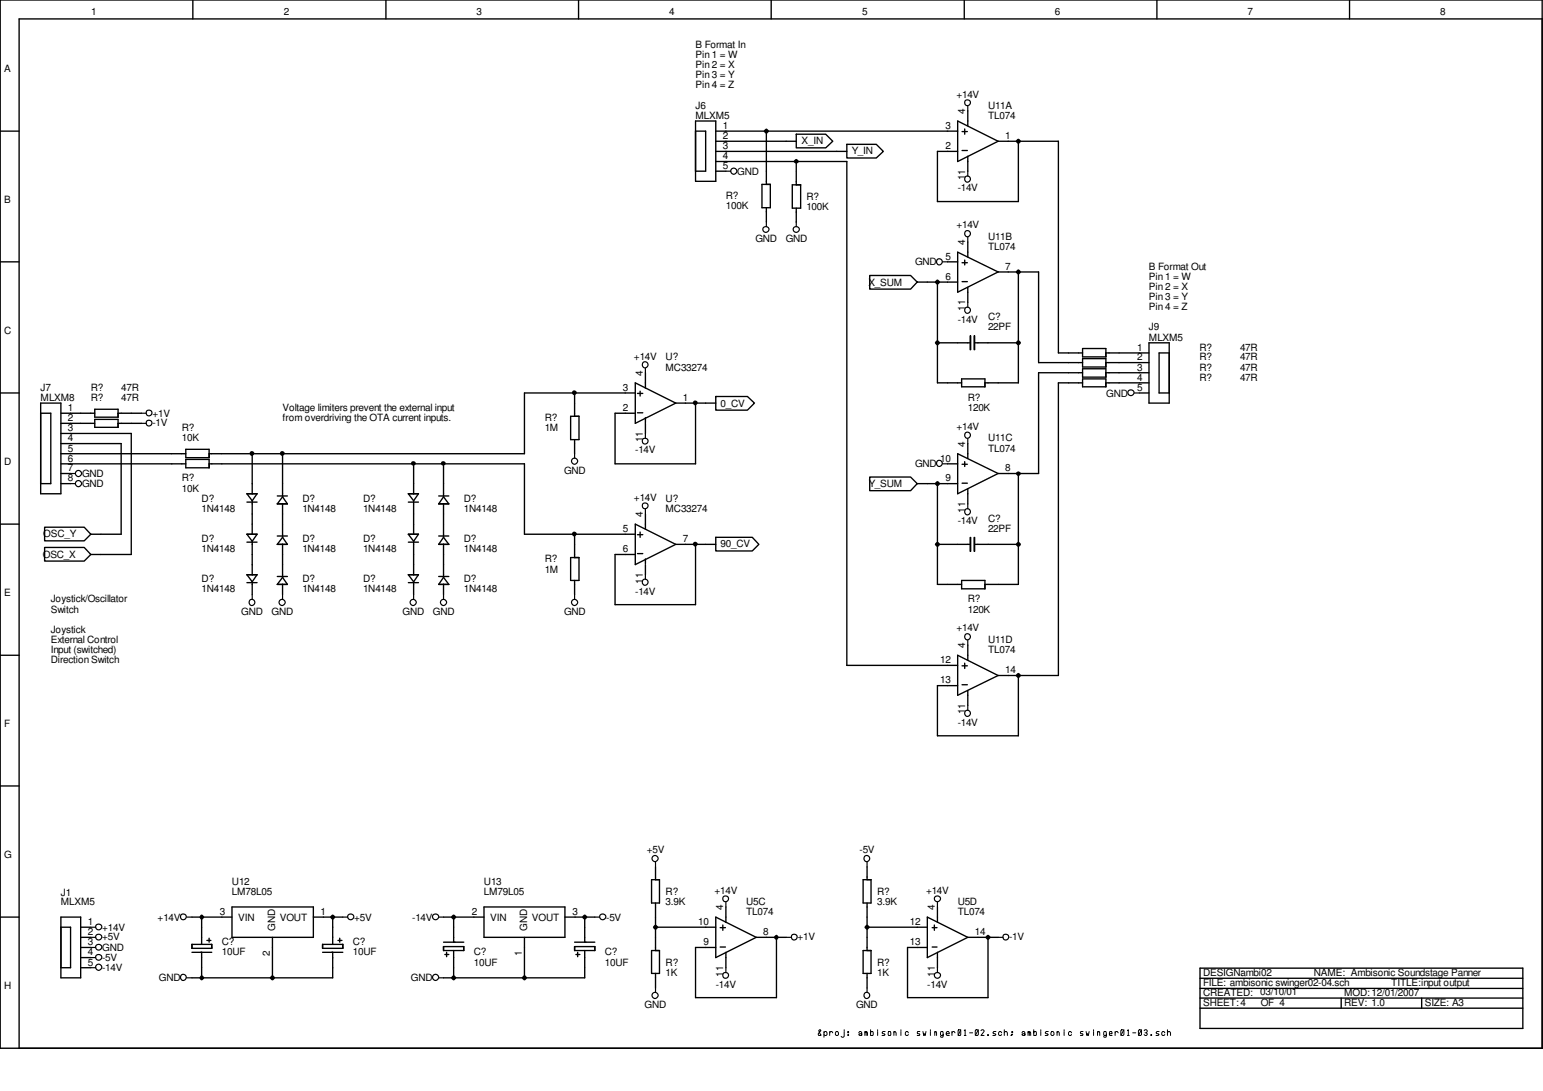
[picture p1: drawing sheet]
<svg xmlns="http://www.w3.org/2000/svg" width="297mm" height="210mm" viewBox="0 0 297 210" stroke-linecap="round" stroke-linejoin="round" font-family="sans-serif">
<g fill="none" stroke="#000" stroke-width=".26">
<path d="M0 0h296.9v201.7h-296.9zM37.1 0v3.6M74.3 0v3.6M111.4 0v3.6M148.5 0v3.6M185.6 0v3.6M222.7 0v3.6M259.8 0v3.6M296.9 3.6h-293.2v198.1M0 25.2h3.7M133.9 25.2h1.9v7.7h-1.9M133.9 23.3h3.9v11.6h-3.9z"/>
<path d="M137.8 25.2h46.6M137.8 29.1h25.2M137.8 27.2h15.5M137.8 32.9h1.9M137.8 31.1h25.2v96.9h21.4M146.7 35.5h1.6v4.5h-1.6zM147.5 25.2v10.3M147.5 40v2.7M152.5 35.6h1.6v4.4h-1.6zM153.3 25.8h5.7l1.3 1.4-1.3 1.2h-5.7zM153.3 31.1v1.8M153.3 33v2.6"/>
<path d="M163 27.8h5.7l1.3 1.3-1.3 1.3h-5.7zM184.4 23.3l7.7 3.9-7.7 3.9zM185.2 25.3h1M185.2 29h1M185.7 24.8v1M186.3 21.3v2.9M186.3 30.1v2.8M192.1 27.2h11.6v40.7h4.7M196 27.2v11.6h-15.5v-9.7h3.9M0 50.4h3.7M153.3 40v2.8M167.4 53h7.9l1.3 1.3-1.3 1.3h-7.9z"/>
<path d="M176.6 54.3h7.8M180.5 54.3v19.4h4.6M182.4 50.4h2M184.4 48.5l7.7 3.8-7.7 3.9zM185.2 50.5h1M185.2 54.2h1M185.7 50v1M186.3 46.6v2.8M186.3 55.3v2.9M192.1 52.3h7.8v17.5h8.5M196 52.3v21.4h-6.4M0 75.6h3.7"/>
<path d="M7.8 79.5h2v13.5h-2M7.8 77.6h3.9v17.4h-3.9zM11.7 79.5h6.5M18.2 78.7h4.5v1.6h-4.5zM22.7 79.5h4.5M110.6 75.6v4.5M122.3 75.6h-21.3v11.7h-60.7M122.3 73.7l7.8 3.9-7.8 3.8zM122.7 75.7h1M122.7 79.4h1M123.2 75.3v.9M124.2 71.7v3"/>
<path d="M130.1 77.6h7.7M133.9 77.6v11.6h-15.5v-9.7h3.9M137.8 76.3h6.1l1.3 1.3-1.3 1.3h-6.1zM180.5 66h6.2M185.1 72.9h4.5v1.5h-4.5zM187.7 66h8.3M208.4 71.7h-8.5v19.4h-7.8M208.4 67.1h4.5v1.6h-4.5zM208.4 69h4.5v1.6h-4.5zM208.4 71h4.5v1.6h-4.5zM208.4 72.9h4.5v1.5h-4.5zM208.4 73.7h-4.7v56.3h-11.6"/>
<path d="M212.9 67.9h8.3M212.9 69.8h8.3M212.9 71.7h8.3M212.9 73.7h8.3M219.3 75.6h1.9M221.2 66h3.9v11.6h-3.9zM225.1 67.9h-2v7.7h2M11.7 93h1.9M11.7 85.3h11.6v17.5h-5.8M11.7 83.4h13.6v23.3h-7.8M11.7 89.2h24.1M11.7 91.1h1.9"/>
<path d="M11.7 81.4h6.5M11.7 87.3h24.1M18.2 80.7h4.5v1.5h-4.5zM22.7 81.4h4.5M35.8 86.4h4.5v1.7h-4.5zM35.8 88.4h4.5v1.6h-4.5zM40.3 89.2h60.7v13.6h21.3M47.5 95h2l-.9 1.4zM47.5 96.6h2M48.6 87.3v7.7M48.6 96.4v6.4M53.4 95.4h1.9"/>
<path d="M54.4 95.6l.9 1.3h-1.9zM54.4 87.3v8.3M54.4 96.9v6.5M78.6 95h2l-1 1.4zM78.6 96.6h2M79.6 89.2v5.8M79.6 96.4v6.4M84.5 95.4h1.9M85.4 89.2v6.4M85.4 96.9v6.5M85.4 95.6l1 1.3h-1.9zM109.9 80.1h1.6v4.5h-1.6z"/>
<path d="M110.6 84.6v2.7M124.2 80.3v1.1M124.2 81.4v2M124.2 98.9v2.9M167.4 91.8h7.9l1.3 1.2-1.3 1.4h-7.9zM176.6 93h7.8M180.5 93v19.4h4.6M182.4 89.2h2M184.4 87.3l7.7 3.8-7.7 3.9zM185.2 89.3h1M185.2 93h1M185.7 88.8v.9"/>
<path d="M186.3 85.3v2.9M186.3 94.1v2.8M196 91.1v21.3h-6.4M0 100.8h3.7M8.6 101.4h7.6l1.3 1.4-1.3 1.3h-7.6zM8.6 105.3h7.6l1.3 1.4-1.3 1.2h-7.6zM47.5 102.8h2l-.9 1.3zM47.5 104.3h2M47.5 110.6h2l-.9 1.3zM47.5 112.1h2M48.6 104.1v6.5M48.6 111.9v2.5"/>
<path d="M53.4 103.1h1.9M53.4 110.9h1.9M54.4 103.4l.9 1.3h-1.9zM54.4 111.1l.9 1.3h-1.9zM54.4 104.7v6.4M54.4 112.4v2M78.6 102.8h2l-1 1.3zM78.6 104.3h2M78.6 110.6h2l-1 1.3zM78.6 112.1h2M79.6 104.1v6.5M79.6 111.9v2.5"/>
<path d="M84.5 103.1h1.9M84.5 110.9h1.9M85.4 103.4l1 1.3h-1.9zM85.4 104.7v6.4M85.4 112.4v2M85.4 111.1l1 1.3h-1.9zM109.9 107.3h1.6v4.4h-1.6zM110.6 102.8v4.5M110.6 111.7v2.7M122.3 100.8l7.8 3.9-7.8 3.9zM122.7 102.9h1M122.7 106.5h1"/>
<path d="M123.2 102.4v1M124.2 107.5v1M124.2 108.6v2M130.1 104.7h7.7M133.9 104.7v11.6h-15.5v-9.6h3.9M137.8 103.4h7l1.3 1.3-1.3 1.3h-7zM180.5 104.7h6.2M185.1 111.7h4.5v1.6h-4.5zM187.7 104.7h8.3M0 126.1h3.7M184.4 126.1l7.7 3.9-7.7 3.8zM185.2 128.1h1"/>
<path d="M185.2 131.7h1M185.7 127.6v1M186.3 124.1v2.9M186.3 132.8v2.9M196 130v11.6h-15.5v-9.7h3.9M0 151.2h3.7M0 176.4h3.7M11.7 176.4h3.8v11.7h-3.8zM11.7 178.4h1.9v7.8h-1.9M15.5 178.4h2M37 176.4h7.7M38.8 176.4v5.3"/>
<path d="M44.7 174.5h15.6v5.8h-15.6zM60.3 176.4h5.7M64 176.4v5.3M85.4 176.4h7.8M87.3 176.4v4.9M93.2 174.5h15.6v5.8h-15.6zM108.8 176.4h5.7M112.6 176.4v4.9M125.4 169.2h1.6v4.5h-1.6zM126.2 178.4h11.6M126.2 166.8v2.4M126.2 173.7v9.2"/>
<path d="M137.8 176.4l7.8 3.9-7.8 3.9zM138.6 178.5h1.1M139.1 178v1M139.7 174.5v3M166.2 169.2h1.5v4.5h-1.5zM166.9 178.4h11.6M166.9 166.8v2.4M166.9 173.7v9.2M178.5 176.4l7.8 3.9-7.8 3.9zM179.4 178.5h1M179.9 178v1M180.5 174.5v3"/>
<path d="M15.5 180.3h2M15.5 186.2h2M15.5 182.3h2M15.5 184.2h2M37 181.7h3.8v.8h-3.8zM37 183.2h3.8M38.8 183.2v4.9M39.8 180.9h.8M40.3 180.5v.8M52.4 180.3v7.8M62.1 183.2h3.9M62.1 181.7h3.9v.8h-3.9z"/>
<path d="M64 183.2v4.9h-27M65.1 180.9h.7M65.4 180.5v.8M85.4 182.1h3.9v.8h-3.9zM85.4 181.3h3.9M85.6 183.6h.8M86 183.2v.9M87.3 182.9v5.2M101 180.3v7.8M110.6 181.3h3.9M110.6 182.1h3.9v.8h-3.9zM110.9 183.6h.7"/>
<path d="M111.2 183.2v.9M112.6 182.9v5.2h-27.2M125.4 182.9h1.6v4.4h-1.6zM126.2 187.3v2.8M138.6 182.2h1.1M139.7 183.2v3M145.6 180.3h5.7M149.5 180.3v11.6h-15.6v-9.6h3.9M166.2 182.9h1.5v4.4h-1.5zM166.9 187.3v2.8M179.4 182.2h1M180.5 183.2v3"/>
<path d="M186.3 180.3h5.8M190.2 180.3v11.6h-15.5v-9.6h3.8M231 188.2h62.2M231 190.2h62.2M231 192h62.2M231 194h62.2M231 186.3h62.2v11.6h-62.2zM258.2 192v2M273.7 192v2"/>
</g>
<g fill="none" stroke="#000" stroke-width=".19">
<path d="M186.7 64.6h.2v2.7h-.2zM186.8 64.6v2.7M187.5 64.6h.2v2.7h-.2zM187.6 64.6v2.7M186.7 103.4h.2v2.7h-.2zM186.8 103.4v2.7M187.5 103.4h.2v2.7h-.2zM187.6 103.4v2.7M158 199.1l-.1 .1h-.3l-.1-.1 .5-.8-.2-.2-.2 .2 .4 .9M158.6 198.7l.2-.2h.2l.2 .2v.4l-.2 .1-.4-.1M158.6 198.5v1.1M159.7 198.7l.2-.2h.2l.2 .2"/>
<path d="M159.7 198.5v.7M161 198.5h.2l.2 .2v.4l-.2 .1-.4-.1zM162.5 198.5v.9l-.2 .2-.4-.2M162.5 198.1h.1M163.2 198.5h.2v.2h-.2zM163.2 199.1h.2v.1h-.2zM165.3 198.7l.2-.2h.2l.2 .2v.5h-.4l-.2-.1 .2-.2 .4 .2M166.5 198.7l.1-.2 .1 .2 .1-.2 .2 .2v.5M166.5 198.5v.7M166.7 198.7v.5M167.6 198.1v1.1h.4v-.7h-.3l-.1 .2M168.9 198.1h.1"/>
<path d="M168.9 198.5v.7M170.4 198.5h-.4l-.2 .2 .6 .4-.2 .1h-.4M171.1 198.5h.3v.7h-.3l-.1-.1zM172.1 198.7l.1-.2h.1l.2 .2v.5M172.1 198.5v.7M173.4 198.1h.1M173.4 198.5v.7M174.9 198.7l-.2-.2h-.2l-.2 .2v.4l.2 .1 .4-.1M177.1 198.5h-.4v.4h.3l.1 .2-.1 .1h-.4M177.7 198.5l.1 .7 .1-.3 .2 .3 .2-.7M179.1 198.1h.1M179.1 198.5v.7"/>
<path d="M180 198.7v-.2h.2l.1 .7M180 198.5v.7M181.6 199.1l-.1 .1h-.4v-.7h.4l.1 .9-.1 .2h-.4v-.2M182.2 198.9h.5l-.1-.4h-.3l-.1 .6 .1 .1h.4M183.3 198.7l.1-.2h.3l.2 .2M183.3 198.5v.7M184.5 198.1h.4l.1 .2-.1 .9h-.4l-.1-.1zM185 198.1l-.6 1.1M185.6 198.3l.2-.2v1.1M185.6 199.2h.4M186.6 198.7h.6M187.9 198.1l.4 .2v.8l-.1 .1-.5-.1v-.8z"/>
<path d="M188.3 198.1l-.6 1.1M188.8 198.3l.2-.2 .4 .2-.6 .9h.6M190.1 199.1h.2v.1h-.2zM191.7 198.5h-.4l-.2 .2 .6 .4-.1 .1h-.5M192.8 198.7l-.1-.2h-.3l-.2 .2v.4l.2 .1 .4-.1M193.3 198.7l.2-.2h.3l.1 .2v.5M193.3 198.1v1.1M194.6 199.2l.3-.1zM194.8 198.5h.1v.2h-.1zM196.7 198.7l.2-.2h.2l.2 .2v.5h-.4l-.2-.1 .2-.2 .4 .2M197.9 198.7l.1-.2 .2 .2v-.2l.2 .2v.5M197.9 198.5v.7"/>
<path d="M198.2 198.7v.5M199 198.1v1.1h.4v-.7h-.3l-.1 .2M200.4 198.1h.1M200.4 198.5v.7M201.8 198.5h-.4l-.2 .2 .6 .4-.2 .1h-.4M202.5 198.5h.2l.2 .2v.4l-.2 .1-.4-.1zM203.5 198.7l.1-.2h.1l.2 .2v.5M203.5 198.5v.7M204.8 198.1h.1M204.8 198.5v.7M206.3 198.7l-.2-.2h-.2l-.2 .2v.4l.2 .1 .4-.1M208.5 198.5h-.4l-.1 .2 .1 .2h.3v.3h-.4"/>
<path d="M209.1 198.5l.2 .7v-.3l.2 .3 .2-.7M210.5 198.1h.1M210.5 198.5v.7M211.3 198.7l.2-.2h.1l.1 .7M211.3 198.5v.7M213 199.1l-.1 .1h-.3v-.7h.3l.1 .9-.1 .2h-.3l-.1-.2M213.6 198.9h.5l-.1-.4h-.3l-.1 .6 .1 .1h.4M214.7 198.7l.1-.2h.3l.2 .2M214.7 198.5v.7M215.9 198.1l.5 .2v.8l-.2 .1-.4-.1v-.8zM216.4 198.1l-.6 1.1M217 198.3l.2-.2v1.1"/>
<path d="M217 199.2h.4M218.1 198.7h.5M219.3 198.1l.4 .2v.8l-.1 .1-.4-.1v-.8zM219.7 198.1l-.5 1.1M220.3 198.3l.1-.2 .4 .2-.1 .4M220.4 198.7h.3l.1 .4-.1 .1-.4-.1M221.5 199.1h.2v.1h-.2zM223.1 198.5h-.4l-.2 .2 .6 .4-.1 .1h-.5M224.2 198.7l-.1-.2h-.3l-.2 .2v.4l.2 .1 .4-.1M224.7 198.7l.2-.2h.3l.1 .2v.5M224.7 198.1v1.1"/>
</g>
<g fill="none" stroke="#000" stroke-width=".23">
<path d="M139.7 32.9h1M186.3 20.4v.9M186.3 32.9v1M147.5 42.7v.9M153.3 42.7v.9M181.5 50.4h.9M186.3 45.6v1M186.3 58.2v.9M27.2 79.5h.9M124.2 70.9v.8M218.4 75.6h.9M13.6 91.1h.9"/>
<path d="M13.6 93h.9M27.2 81.4h.9M110.6 87.3v.8M124.2 83.4v.9M124.2 98v.9M181.5 89.2h.9M186.3 84.4v.9M186.3 96.9v1M48.6 114.4v.9M54.4 114.4v.9M79.6 114.4v.9M85.4 114.4v.9"/>
<path d="M110.6 114.4v.9M124.2 110.6v.8M186.3 123.2v.9M186.3 135.7v1M17.5 178.4h.9M35.9 176.4h1.1M66 176.4h.9M84.5 176.4h.9M114.5 176.4h.9M126.2 165.9v.9M139.7 173.6v.9M166.9 165.9v.9"/>
<path d="M180.5 173.6v.9M17.5 180.3h.9M17.5 182.3h.9M17.5 186.2h.9M17.5 184.2h.9M35.9 188.1h1.1M84.5 188.1h.9M126.2 190.1v.8M139.7 186.2v.9M151.3 180.3h1.1M166.9 190.1v.8M180.5 186.2v.9"/>
<path d="M192.1 180.3h1"/>
<circle cx="186.2" cy="19.8" r=".57"/>
<circle cx="141.3" cy="32.9" r=".59"/>
<circle cx="186.2" cy="34.4" r=".58"/>
<circle cx="147.5" cy="44.1" r=".58"/>
<circle cx="153.3" cy="44.1" r=".58"/>
<circle cx="180.8" cy="50.4" r=".58"/>
<circle cx="186.2" cy="44.9" r=".58"/>
<circle cx="186.2" cy="59.7" r=".58"/>
<circle cx="28.7" cy="79.4" r=".57"/>
<circle cx="124.2" cy="70.2" r=".58"/>
<circle cx="217.7" cy="75.6" r=".58"/>
<circle cx="15.1" cy="91.1" r=".59"/>
<circle cx="15.1" cy="93" r=".59"/>
<circle cx="28.7" cy="81.4" r=".57"/>
<circle cx="110.6" cy="88.7" r=".59"/>
<circle cx="124.2" cy="97.3" r=".57"/>
<circle cx="124.2" cy="84.9" r=".57"/>
<circle cx="180.8" cy="89.1" r=".58"/>
<circle cx="186.2" cy="98.5" r=".58"/>
<circle cx="186.2" cy="83.7" r=".58"/>
<circle cx="48.5" cy="115.9" r=".58"/>
<circle cx="54.3" cy="115.9" r=".59"/>
<circle cx="79.5" cy="115.9" r=".59"/>
<circle cx="85.4" cy="115.9" r=".59"/>
<circle cx="110.6" cy="115.9" r=".59"/>
<circle cx="124.2" cy="112" r=".58"/>
<circle cx="186.2" cy="137.2" r=".58"/>
<circle cx="186.2" cy="122.5" r=".58"/>
<circle cx="19" cy="178.3" r=".58"/>
<circle cx="35.3" cy="176.4" r=".57"/>
<circle cx="67.5" cy="176.4" r=".58"/>
<circle cx="83.9" cy="176.4" r=".58"/>
<circle cx="116" cy="176.4" r=".58"/>
<circle cx="126.1" cy="165.2" r=".59"/>
<circle cx="139.7" cy="172.9" r=".57"/>
<circle cx="166.8" cy="165.2" r=".58"/>
<circle cx="180.5" cy="172.9" r=".58"/>
<circle cx="19" cy="186.1" r=".59"/>
<circle cx="19" cy="180.3" r=".58"/>
<circle cx="19" cy="184.2" r=".58"/>
<circle cx="19" cy="182.2" r=".58"/>
<circle cx="35.3" cy="188" r=".58"/>
<circle cx="83.9" cy="188" r=".59"/>
<circle cx="126.1" cy="191.5" r=".59"/>
<circle cx="139.7" cy="187.7" r=".57"/>
<circle cx="152.9" cy="180.3" r=".57"/>
<circle cx="166.8" cy="191.5" r=".58"/>
<circle cx="180.5" cy="187.6" r=".58"/>
<circle cx="193.6" cy="180.3" r=".57"/>
</g>
<g fill="#000">
<path d="M147.5 25l.3 .2-.3 .3-.2-.3zM153.3 30.8l.2 .3-.2 .1-.3-.1zM196 26.9l.3 .3-.3 .2-.2-.2zM180.5 54l.2 .3-.2 .2-.3-.2zM196 52.1l.3 .2-.3 .3-.2-.3zM180.2 66l.3-.3 .2 .3-.2 .2zM196 65.7l.3 .3-.3 .2-.2-.2zM180.2 93l.3-.2 .2 .2-.2 .3zM195.8 91.1l.2-.2 .3 .2-.3 .3zM180.2 104.7l.3-.2 .2 .2-.2 .3zM196 104.5l.3 .2-.3 .3-.2-.3zM196 129.7l.3 .3-.3 .2-.2-.2z"/>
<path d="M38.8 176.2l.3 .2-.3 .3-.2-.3zM64 176.2l.3 .2-.3 .3-.2-.3zM87.3 176.2l.3 .2-.3 .3-.2-.3zM112.6 176.2l.2 .2-.2 .3-.3-.3zM125.9 178.4l.3-.3 .2 .3-.2 .2zM166.7 178.4l.2-.3 .3 .3-.3 .2zM38.8 187.9l.3 .2-.3 .3-.2-.3zM52.4 187.9l.3 .2-.3 .3-.2-.3zM87.3 187.9l.3 .2-.3 .3-.2-.3zM101 187.9l.2 .2-.2 .3-.3-.3zM149.5 180.1l.1 .2-.1 .3-.3-.3zM190.2 180.1l.3 .2-.3 .3-.3-.3z"/>
<path d="M110.4 75.4h.3v.3h-.3z" fill-rule="evenodd"/>
<path d="M133.7 77.4h.3v.2h-.3z" fill-rule="evenodd"/>
<path d="M48.4 87.1h.2v.3h-.2z" fill-rule="evenodd"/>
<path d="M54.2 87.1h.3v.3h-.3z" fill-rule="evenodd"/>
<path d="M79.4 89h.3l.1 .2-.3 .1-.1-.1z" fill-rule="evenodd"/>
<path d="M85.2 89h.3l.1 .2-.3 .1-.2-.1z" fill-rule="evenodd"/>
<path d="M110.4 102.6h.3v.3h-.3z" fill-rule="evenodd"/>
<path d="M133.7 104.5h.3v.3h-.3z" fill-rule="evenodd"/>
</g>
<g fill="none" stroke="#000" stroke-width=".51">
<path d="M147.5 25l.3 .2-.3 .3-.2-.3zM153.3 30.8l.2 .3-.2 .1-.3-.1zM196 26.9l.3 .3-.3 .2-.2-.2zM180.5 54l.2 .3-.2 .2-.3-.2zM196 52.1l.3 .2-.3 .3-.2-.3zM110.4 75.4h.3v.3h-.3zM133.7 77.4h.3v.2h-.3zM180.2 66l.3-.3 .2 .3-.2 .2zM196 65.7l.3 .3-.3 .2-.2-.2zM48.4 87.1h.2v.3h-.2zM54.2 87.1h.3v.3h-.3zM79.4 89h.3l.1 .2-.3 .1-.1-.1z"/>
<path d="M85.2 89h.3l.1 .2-.3 .1-.2-.1zM180.2 93l.3-.2 .2 .2-.2 .3zM195.8 91.1l.2-.2 .3 .2-.3 .3zM110.4 102.6h.3v.3h-.3zM133.7 104.5h.3v.3h-.3zM180.2 104.7l.3-.2 .2 .2-.2 .3zM196 104.5l.3 .2-.3 .3-.2-.3zM196 129.7l.3 .3-.3 .2-.2-.2zM38.8 176.2l.3 .2-.3 .3-.2-.3zM64 176.2l.3 .2-.3 .3-.2-.3zM87.3 176.2l.3 .2-.3 .3-.2-.3zM112.6 176.2l.2 .2-.2 .3-.3-.3z"/>
<path d="M125.9 178.4l.3-.3 .2 .3-.2 .2zM166.7 178.4l.2-.3 .3 .3-.3 .2zM38.8 187.9l.3 .2-.3 .3-.2-.3zM52.4 187.9l.3 .2-.3 .3-.2-.3zM87.3 187.9l.3 .2-.3 .3-.2-.3zM101 187.9l.2 .2-.2 .3-.3-.3zM149.5 180.1l.1 .2-.1 .3-.3-.3zM190.2 180.1l.3 .2-.3 .3-.3-.3z"/>
</g>
<g font-size="1.9">
<text x="17.6" y="3">1</text>
<text x="54.6" y="3">2</text>
<text x="91.7" y="3">3</text>
<text x="128.8" y="3">4</text>
<text x="166" y="3">5</text>
<text x="203.1" y="3">6</text>
<text x="240.2" y="3">7</text>
<text x="277.2" y="3">8</text>
<text x="133.9" y="9.3">B Format In</text>
<text x="133.9" y="11.2">Pin 1 = W</text>
<text x=".8" y="13.8">A</text>
<text x="133.9" y="17">Pin 4 = Z</text>
<text x="133.9" y="13.1">Pin 2 = X</text>
<text x="133.9" y="15.1">Pin 3 = Y</text>
<text x="133.9" y="20.9">J6</text>
<text x="133.9" y="22.9">MLXM5</text>
<text x="184.1" y="18.8">+14V</text>
<text x="185.8" y="21.9" transform="rotate(-90 185.8 21.9)">4</text>
<text x="190.2" y="20.9">U11A</text>
<text x="190.2" y="22.9">TL074</text>
<text x="139.1" y="24.8">1</text>
<text x="139.1" y="26.8">2</text>
<text x="139.1" y="28.7">3</text>
<text x="154.3" y="27.8">X_IN</text>
<text x="164" y="29.7">Y_IN</text>
<text x="182" y="24.8">3</text>
<text x="182" y="28.7">2</text>
<text x="193.5" y="26.8">1</text>
<text x="139.1" y="30.6">4</text>
<text x="139.1" y="32.5">5</text>
<text x="141.9" y="33.6">GND</text>
<text x="185.8" y="34.7" transform="rotate(-90 185.8 34.7)">11</text>
<text x=".8" y="39">B</text>
<text x="139.7" y="38.4">R?</text>
<text x="139.7" y="40.3">100K</text>
<text x="155.2" y="38.4">R?</text>
<text x="155.2" y="40.4">100K</text>
<text x="184.4" y="36.8">-14V</text>
<text x="145.4" y="46.5">GND</text>
<text x="151.3" y="46.5">GND</text>
<text x="184.1" y="43.9">+14V</text>
<text x="185.8" y="47.1" transform="rotate(-90 185.8 47.1)">4</text>
<text x="190.2" y="46.1">U11B</text>
<text x="176.1" y="51.1">GND</text>
<text x="182" y="50">5</text>
<text x="182" y="53.8">6</text>
<text x="190.2" y="48.1">TL074</text>
<text x="193.5" y="51.9">7</text>
<text x="221.2" y="53.8">Pin 1 = W</text>
<text x="221.2" y="51.9">B Format Out</text>
<text x="167.2" y="54.9">X_SUM</text>
<text x="185.8" y="59.9" transform="rotate(-90 185.8 59.9)">11</text>
<text x="221.2" y="55.8">Pin 2 = X</text>
<text x="221.2" y="57.7">Pin 3 = Y</text>
<text x="221.2" y="59.7">Pin 4 = Z</text>
<text x=".8" y="64.2">C</text>
<text x="184.4" y="62.1">-14V</text>
<text x="190.2" y="61.6">C?</text>
<text x="190.2" y="63.6">22PF</text>
<text x="221.2" y="63.6">J9</text>
<text x="221.2" y="65.5">MLXM5</text>
<text x="122" y="69.2">+14V</text>
<text x="128.1" y="69.3">U?</text>
<text x="128.1" y="71.3">MC33274</text>
<text x="218.9" y="67.5">1</text>
<text x="218.9" y="69.3">2</text>
<text x="218.9" y="71.3">3</text>
<text x="230.9" y="67.5">R?</text>
<text x="230.9" y="69.3">R?</text>
<text x="230.9" y="71.3">R?</text>
<text x="238.7" y="67.5">47R</text>
<text x="238.7" y="69.3">47R</text>
<text x="238.7" y="71.3">47R</text>
<text x="7.8" y="75.2">J7</text>
<text x="7.8" y="77.1">MLXM8</text>
<text x="17.5" y="75.2">R?</text>
<text x="17.5" y="77.1">R?</text>
<text x="23.3" y="75.2">47R</text>
<text x="23.3" y="77.1">47R</text>
<text x="119.9" y="75.2">3</text>
<text x="123.7" y="72.3" transform="rotate(-90 123.7 72.3)">4</text>
<text x="131.4" y="77.1">1</text>
<text x="186.3" y="77.1">R?</text>
<text x="213" y="76.3">GND</text>
<text x="218.9" y="73.2">4</text>
<text x="218.9" y="75.2">5</text>
<text x="230.9" y="73.2">R?</text>
<text x="238.7" y="73.2">47R</text>
<text x="13.1" y="79.1">1</text>
<text x="13.1" y="81">2</text>
<text x="13.1" y="83">3</text>
<text x="29.3" y="80.2">+1V</text>
<text x="29.3" y="82">-1V</text>
<text x="35" y="83">R?</text>
<text x="54.4" y="79.1">Voltage limiters prevent the external input</text>
<text x="54.4" y="81">from overdriving the OTA current inputs.</text>
<text x="104.9" y="81">R?</text>
<text x="104.9" y="83">1M</text>
<text x="119.9" y="79.1">2</text>
<text x="138.7" y="78.2">0_CV</text>
<text x="184.1" y="82.7">+14V</text>
<text x="186.3" y="79.1">120K</text>
<text x=".8" y="89.4">D</text>
<text x="13.1" y="84.9">4</text>
<text x="13.1" y="86.9">5</text>
<text x="13.1" y="88.8">6</text>
<text x="35" y="84.9">10K</text>
<text x="122.3" y="87.2">-14V</text>
<text x="123.7" y="85.1" transform="rotate(-90 123.7 85.1)">11</text>
<text x="176.1" y="89.8">GND</text>
<text x="181" y="88.8">10</text>
<text x="185.8" y="85.9" transform="rotate(-90 185.8 85.9)">4</text>
<text x="190.2" y="84.9">U11C</text>
<text x="190.2" y="86.9">TL074</text>
<text x="13.1" y="90.7">7</text>
<text x="13.1" y="92.6">8</text>
<text x="15.8" y="91.8">GND</text>
<text x="15.8" y="93.7">GND</text>
<text x="35" y="92.6">R?</text>
<text x="35" y="94.6">10K</text>
<text x="108.6" y="91.1">GND</text>
<text x="167.3" y="93.7">Y_SUM</text>
<text x="182" y="92.6">9</text>
<text x="193.5" y="90.7">8</text>
<text x="38.8" y="96.5">D?</text>
<text x="38.8" y="98.5">1N4148</text>
<text x="58.2" y="96.5">D?</text>
<text x="58.2" y="98.5">1N4148</text>
<text x="69.9" y="96.5">D?</text>
<text x="69.9" y="98.5">1N4148</text>
<text x="89.3" y="96.5">D?</text>
<text x="89.3" y="98.5">1N4148</text>
<text x="122" y="96.4">+14V</text>
<text x="123.7" y="99.5" transform="rotate(-90 123.7 99.5)">4</text>
<text x="128.1" y="96.5">U?</text>
<text x="128.1" y="98.5">MC33274</text>
<text x="184.4" y="100.8">-14V</text>
<text x="185.8" y="98.6" transform="rotate(-90 185.8 98.6)">11</text>
<text x="190.2" y="100.4">C?</text>
<text x="8.3" y="107.3">OSC_X</text>
<text x="8.3" y="103.4">OSC_Y</text>
<text x="38.8" y="104.3">D?</text>
<text x="38.8" y="106.3">1N4148</text>
<text x="58.2" y="104.3">D?</text>
<text x="58.2" y="106.3">1N4148</text>
<text x="69.9" y="104.3">D?</text>
<text x="69.9" y="106.3">1N4148</text>
<text x="89.3" y="104.3">D?</text>
<text x="89.3" y="106.3">1N4148</text>
<text x="119.9" y="102.4">5</text>
<text x="119.9" y="106.3">6</text>
<text x="131.4" y="104.3">7</text>
<text x="138.7" y="105.3">90_CV</text>
<text x="190.2" y="102.4">22PF</text>
<text x="38.8" y="112">D?</text>
<text x="38.8" y="114">1N4148</text>
<text x="58.2" y="112">D?</text>
<text x="58.2" y="114">1N4148</text>
<text x="69.9" y="112">D?</text>
<text x="69.9" y="114">1N4148</text>
<text x="89.3" y="112">D?</text>
<text x="89.3" y="114">1N4148</text>
<text x="104.9" y="108.2">R?</text>
<text x="104.9" y="110.2">1M</text>
<text x="123.7" y="112.3" transform="rotate(-90 123.7 112.3)">11</text>
<text x=".8" y="114.6">E</text>
<text x="9.8" y="115.9">Joystick/Oscillator</text>
<text x="9.8" y="117.9">Switch</text>
<text x="46.4" y="118.3">GND</text>
<text x="52.3" y="118.3">GND</text>
<text x="77.5" y="118.3">GND</text>
<text x="83.4" y="118.3">GND</text>
<text x="108.6" y="118.3">GND</text>
<text x="122.3" y="114.4">-14V</text>
<text x="186.3" y="115.9">R?</text>
<text x="186.3" y="117.9">120K</text>
<text x="9.8" y="121.8">Joystick</text>
<text x="9.8" y="125.6">Input (switched)</text>
<text x="9.8" y="123.7">External Control</text>
<text x="184.1" y="121.5">+14V</text>
<text x="185.8" y="124.7" transform="rotate(-90 185.8 124.7)">4</text>
<text x="190.2" y="123.7">U11D</text>
<text x="190.2" y="125.6">TL074</text>
<text x="9.8" y="127.6">Direction Switch</text>
<text x="181" y="127.6">12</text>
<text x="181" y="131.5">13</text>
<text x="193.5" y="129.5">14</text>
<text x="185.8" y="137.4" transform="rotate(-90 185.8 137.4)">11</text>
<text x=".8" y="139.9">F</text>
<text x="184.4" y="139.6">-14V</text>
<text x=".8" y="165">G</text>
<text x="124.5" y="164.2">+5V</text>
<text x="165.5" y="164.2">-5V</text>
<text x="11.7" y="172.5">J1</text>
<text x="44.7" y="172.1">LM78L05</text>
<text x="44.7" y="170.2">U12</text>
<text x="93.2" y="170.2">U13</text>
<text x="93.2" y="172.1">LM79L05</text>
<text x="128.1" y="172.1">R?</text>
<text x="137.5" y="172">+14V</text>
<text x="168.9" y="172.1">R?</text>
<text x="178.3" y="172">+14V</text>
<text x="11.7" y="174.1">MLXM5</text>
<text x="16.9" y="178">1</text>
<text x="16.9" y="179.9">2</text>
<text x="19.7" y="179.1">+14V</text>
<text x="30.3" y="177.1">+14V</text>
<text x="42.3" y="176">3</text>
<text x="45.8" y="177.1">VIN</text>
<text x="53" y="179.2" transform="rotate(-90 53 179.2)">GND</text>
<text x="53.9" y="177.1">VOUT</text>
<text x="61.7" y="176">1</text>
<text x="68.2" y="177.1">+5V</text>
<text x="79.4" y="177.1">-14V</text>
<text x="90.8" y="176">2</text>
<text x="94.4" y="177.1">VIN</text>
<text x="101.5" y="179.2" transform="rotate(-90 101.5 179.2)">GND</text>
<text x="102.4" y="177.1">VOUT</text>
<text x="110.2" y="176">3</text>
<text x="116.7" y="177.1">-5V</text>
<text x="128.1" y="174.1">3.9K</text>
<text x="134.4" y="178">10</text>
<text x="139.2" y="175.1" transform="rotate(-90 139.2 175.1)">4</text>
<text x="143.6" y="174.1">U5C</text>
<text x="143.6" y="176">TL074</text>
<text x="146.9" y="179.9">8</text>
<text x="168.9" y="174.1">3.9K</text>
<text x="175.1" y="178">12</text>
<text x="180" y="175.1" transform="rotate(-90 180 175.1)">4</text>
<text x="184.4" y="174.1">U5D</text>
<text x="184.4" y="176">TL074</text>
<text x="187.7" y="179.9">14</text>
<text x="16.9" y="181.9">3</text>
<text x="16.9" y="183.8">4</text>
<text x="16.9" y="185.8">5</text>
<text x="19.7" y="180.9">+5V</text>
<text x="19.7" y="182.9">GND</text>
<text x="19.7" y="184.8">-5V</text>
<text x="42.7" y="181.9">C?</text>
<text x="42.7" y="183.8">10UF</text>
<text x="51.9" y="184" transform="rotate(-90 51.9 184)">2</text>
<text x="67.9" y="181.9">C?</text>
<text x="67.9" y="183.8">10UF</text>
<text x="91.2" y="183.8">C?</text>
<text x="91.2" y="185.8">10UF</text>
<text x="100.5" y="184" transform="rotate(-90 100.5 184)">1</text>
<text x="116.5" y="183.8">C?</text>
<text x="116.5" y="185.8">10UF</text>
<text x="128.1" y="185.8">R?</text>
<text x="135.4" y="181.9">9</text>
<text x="153.5" y="180.9">+1V</text>
<text x="168.9" y="185.8">R?</text>
<text x="175.1" y="181.9">13</text>
<text x="194.3" y="180.9">-1V</text>
<text x=".8" y="190.2">H</text>
<text x="19.7" y="186.8">-14V</text>
<text x="30.6" y="188.7">GND</text>
<text x="79.1" y="188.7">GND</text>
<text x="128.1" y="187.7">1K</text>
<text x="137.8" y="190">-14V</text>
<text x="139.2" y="187.9" transform="rotate(-90 139.2 187.9)">11</text>
<text x="168.9" y="187.7">1K</text>
<text x="178.5" y="190">-14V</text>
<text x="180" y="187.9" transform="rotate(-90 180 187.9)">11</text>
<text x="231.6" y="191.6">CREATED:</text>
<text x="231.6" y="189.7">FILE: ambisonic swinger02-04.sch</text>
<text x="231.6" y="187.8">DESIGN:ambi02</text>
<text x="242.6" y="191.5">03/10/01</text>
<text x="252.9" y="187.8">NAME: Ambisonic Soundstage Panner</text>
<text x="258.8" y="191.6">MOD:12/01/2007</text>
<text x="267.8" y="189.7">TITLE:input output</text>
<text x="124.1" y="193.9">GND</text>
<text x="164.8" y="193.9">GND</text>
<text x="231.6" y="193.5">SHEET:4</text>
<text x="242.7" y="193.5">OF 4</text>
<text x="258.8" y="193.5">REV: 1.0</text>
<text x="274.3" y="193.5">SIZE: A3</text>
</g>
</svg>
